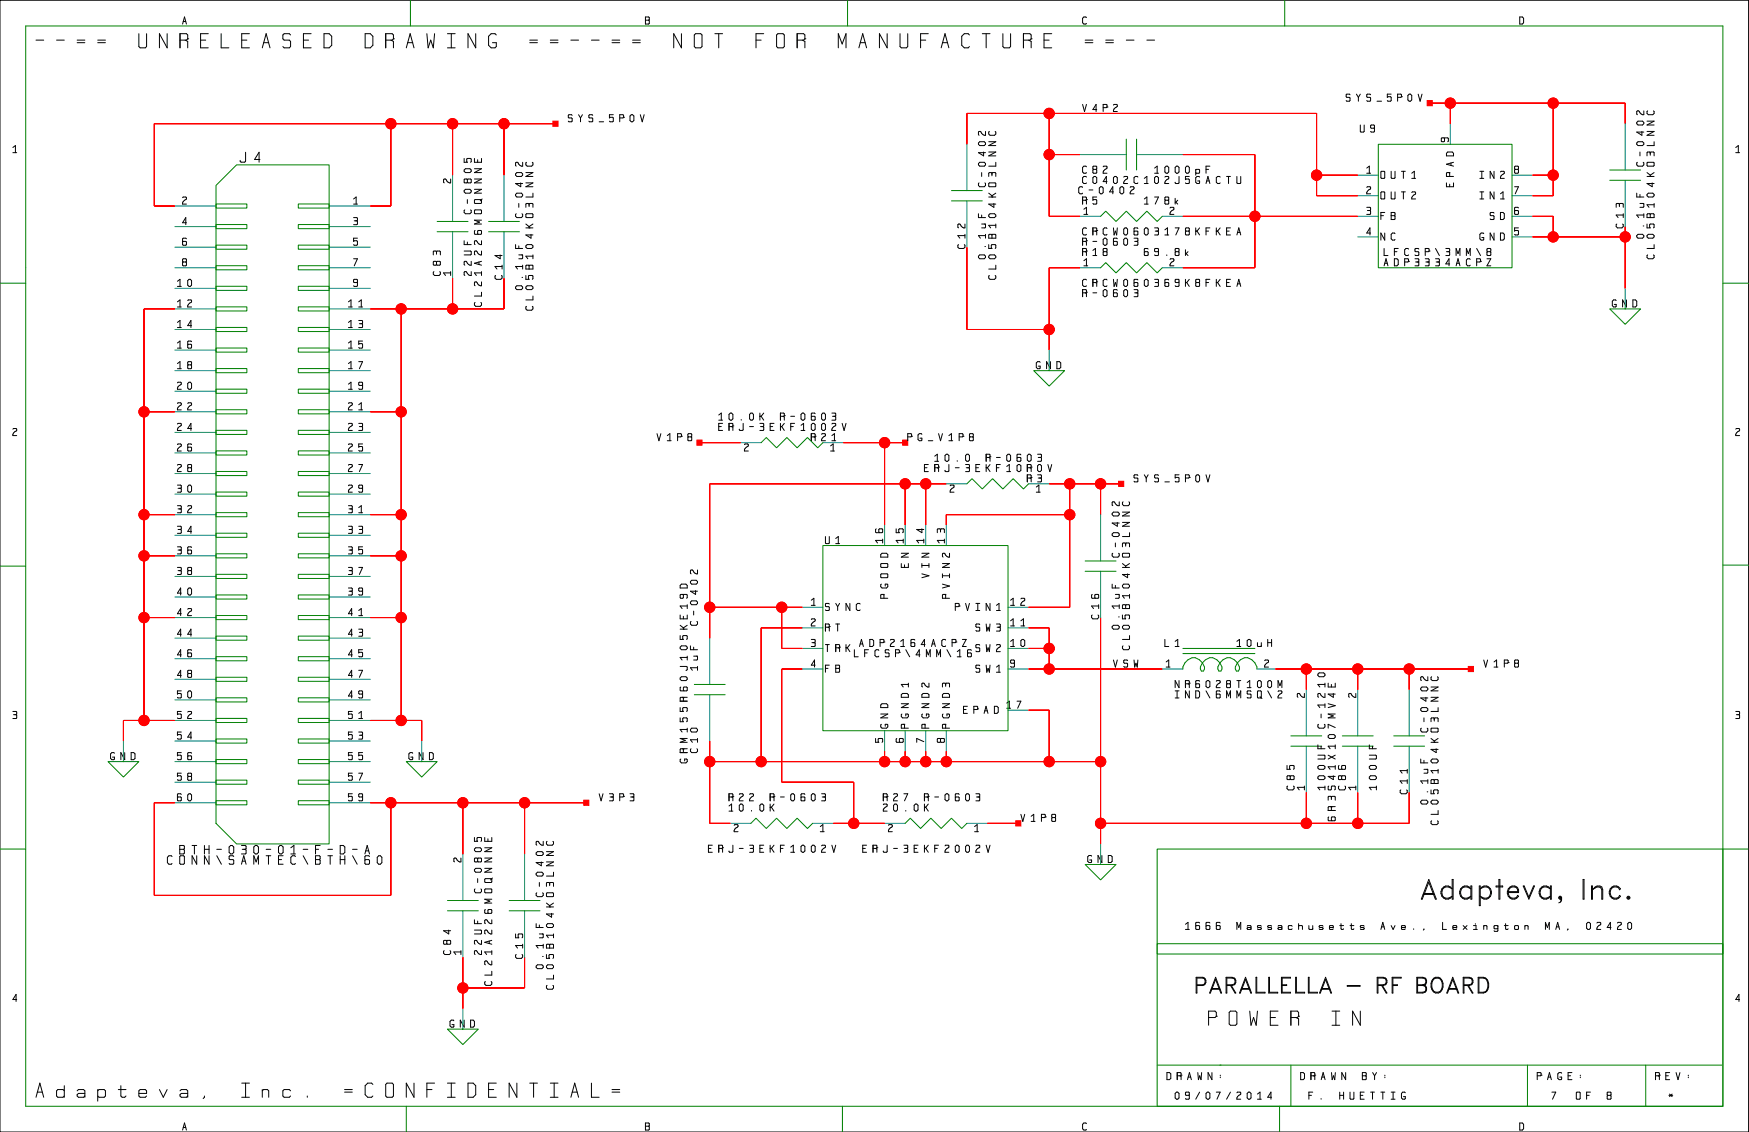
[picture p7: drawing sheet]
<svg xmlns="http://www.w3.org/2000/svg" width="432mm" height="279mm" viewBox="0 0 432 279" stroke-linecap="round" stroke-linejoin="round" font-family="sans-serif">
<path d="M0 .1h431.7v279.3h-431.7zM283.1 9.9h2M412 270.4h1M412.2 270l.6 .7M412.8 270l-.6 .7" fill="none" stroke="#000" stroke-width=".25"/>
<g fill="none" stroke="#008000" stroke-width=".25">
<path d="M6.3 6.4h419.1v266.7h-419.1zM101.3 .1v6.3M209.2 .1v6.3M317.2 .1v6.3M278.1 34.3v7.7M280.6 34.3v7.7M340.3 35.6h33v30.5h-33zM53.3 50.3h7.6v1.1h-7.6zM53.3 55.4h7.6v1h-7.6zM58.4 40.7h22.9v167.6h-22.9l-5.1-5.1v-157.4zM73.6 50.3h7.7v1.1h-7.7zM73.6 55.4h7.7v1h-7.7z"/>
<path d="M107.9 54.7h7.6M107.9 57.2h7.6M120.6 54.7h7.6M120.6 57.2h7.6M234.9 47h7.6M234.9 49.6h7.6M271.7 53.4l1.3-1.3 2.5 2.6 2.6-2.6 2.5 2.6 2.5-2.6 2.6 2.6 1.3-1.3M397.4 42h7.6M397.4 44.5h7.6M0 69.9h6.3M53.3 60.5h7.6v1h-7.6zM53.3 65.6h7.6v1h-7.6z"/>
<path d="M53.3 70.7h7.6v1h-7.6zM53.3 75.7h7.6v1.1h-7.6zM73.6 60.5h7.7v1h-7.7zM73.6 65.6h7.7v1h-7.7zM73.6 70.7h7.7v1h-7.7zM73.6 75.7h7.7v1.1h-7.7zM271.7 66.1l1.3-1.3 2.5 2.6 2.6-2.6 2.5 2.6 2.5-2.6 2.6 2.6 1.3-1.3M397.4 76.2h7.6l-3.8 3.9zM425.4 69.9h6.3M53.3 80.8h7.6v1h-7.6zM53.3 85.9h7.6v1h-7.6zM53.3 91h7.6v1h-7.6z"/>
<path d="M53.3 96.1h7.6v1h-7.6zM73.6 80.8h7.7v1h-7.7zM73.6 85.9h7.7v1h-7.7zM73.6 91h7.7v1h-7.7zM73.6 96.1h7.7v1h-7.7zM255.2 91.5h7.6l-3.8 3.8zM53.3 101.1h7.6v1h-7.6zM53.3 106.2h7.6v1h-7.6zM53.3 111.3h7.6v1h-7.6zM53.3 116.4h7.6v1h-7.6zM73.6 101.1h7.7v1h-7.7zM73.6 106.2h7.7v1h-7.7z"/>
<path d="M73.6 111.3h7.7v1h-7.7zM73.6 116.4h7.7v1h-7.7zM187.9 109.3l1.3-1.3 2.5 2.5 2.6-2.5 2.5 2.5 2.5-2.5 2.6 2.5 1.3-1.2M238.7 119.4l1.3-1.3 2.5 2.6 2.6-2.6 2.5 2.6 2.5-2.6 2.6 2.6 1.2-1.3M0 139.7h6.3M53.3 121.4h7.6v1.1h-7.6zM53.3 126.5h7.6v1h-7.6zM53.3 131.6h7.6v1h-7.6zM53.3 136.7h7.6v1h-7.6zM73.6 121.4h7.7v1.1h-7.7zM73.6 126.5h7.7v1h-7.7zM73.6 131.6h7.7v1h-7.7z"/>
<path d="M73.6 136.7h7.7v1h-7.7zM203.2 134.7h45.7v45.7h-45.7zM267.9 138.5h7.6M425.4 139.5h6.3M53.3 141.8h7.6v1h-7.6zM53.3 146.8h7.6v1.1h-7.6zM53.3 151.9h7.6v1h-7.6zM53.3 157h7.6v1h-7.6zM73.6 141.8h7.7v1h-7.7zM73.6 146.8h7.7v1.1h-7.7zM73.6 151.9h7.7v1h-7.7zM73.6 157h7.7v1h-7.7z"/>
<path d="M267.9 141h7.6M53.3 162.1h7.6v1h-7.6zM53.3 167.2h7.6v1h-7.6zM53.3 172.2h7.6v1.1h-7.6zM53.3 177.3h7.6v1h-7.6zM73.6 162.1h7.7v1h-7.7zM73.6 167.2h7.7v1h-7.7zM73.6 172.2h7.7v1.1h-7.7zM73.6 177.3h7.7v1h-7.7zM171.4 168.9h7.6M171.4 171.5h7.6M292 160h17.8"/>
<path d="M292 161.3h17.8M296.9 163.6l.5 1-.3 1h-.5l-.2-.5v-.5zM296.9 163.6a2.44 2.44 0 0 0-4.4 0l-.5 1v.5M296.9 163.6a2.44 2.44 0 0 1 4.3 0M301.2 163.6l.5 1v.5l-.3 .5h-.5l-.2-1zM301.2 163.6a2.44 2.44 0 0 1 4.3 0M305.5 163.6l.5 1v.5l-.3 .5h-.5l-.2-1zM305.5 163.6a2.44 2.44 0 0 1 4.3 0l.5 1v.5M26.7 188h7.6l-3.8 3.8zM53.3 182.4h7.6v1h-7.6zM53.3 187.5h7.6v1h-7.6zM53.3 192.6h7.6v1h-7.6z"/>
<path d="M53.3 197.6h7.6v1h-7.6zM73.6 182.4h7.7v1h-7.7zM73.6 187.5h7.7v1h-7.7zM73.6 192.6h7.7v1h-7.7zM73.6 197.6h7.7v1h-7.7zM100.3 188h7.6l-3.8 3.8zM318.7 181.6h7.6M318.7 184.2h7.6M331.4 181.6h7.6M331.4 184.2h7.6M344.1 181.6h7.6M344.1 184.2h7.6"/>
<path d="M0 209.6h6.3M185.4 203.2l1.2-1.3 2.6 2.6 2.5-2.6 2.6 2.6 2.5-2.6 2.5 2.6 1.3-1.3M223.5 203.2l1.2-1.3 2.6 2.6 2.5-2.6 2.6 2.6 2.5-2.6 2.5 2.6 1.3-1.3M267.9 213.4h7.6l-3.8 3.8zM285.7 209.6h139.7v63.5h-139.7zM425.4 209.6h6.3M110.5 222.3h7.6M110.5 224.8h7.6M125.7 222.3h7.6M125.7 224.8h7.6M285.7 232.9h139.7v2.6h-139.7zM110.5 254h7.6l-3.8 3.8z"/>
<path d="M100.3 273.1v6.3M208 273.1v6.3M285.7 262.9h139.4M315.9 273.1v6.3M318.7 262.9v10.2M377.1 262.9v10.2M406.3 262.9v10.2"/>
</g>
<g fill="none" stroke="#008080" stroke-width=".25">
<path d="M238.7 35.6v11.4M266.6 38.2h11.5M280.6 38.2h11.4M358.1 30.5v5.1M401.2 30.5v11.5M43.2 50.9h10.1M43.2 55.9h10.1M81.3 50.9h10.1M81.3 55.9h10.1M111.7 43.2v11.5M111.7 57.2v11.4M124.4 43.2v11.5"/>
<path d="M124.4 57.2v11.4M238.7 49.6v11.4M266.6 53.4h5.1M287 53.4h5M335.2 43.2h5.1M335.2 48.3h5.1M335.2 53.4h5.1M335.2 58.5h5.1M373.3 43.2h5.1M373.3 48.3h5.1M373.3 53.4h5.1M373.3 58.5h5.1"/>
<path d="M401.2 44.5v11.4M43.2 66.1h10.1M43.2 61h10.1M43.2 71.2h10.1M43.2 76.2h10.1M81.3 66.1h10.1M81.3 61h10.1M81.3 71.2h10.1M81.3 76.2h10.1M266.6 66.1h5.1M287 66.1h5M401.2 71.2v5"/>
<path d="M43.2 81.3h10.1M43.2 86.4h10.1M43.2 91.5h10.1M43.2 96.6h10.1M81.3 81.3h10.1M81.3 86.4h10.1M81.3 91.5h10.1M81.3 96.6h10.1M259 86.4v5.1M43.2 101.6h10.1M43.2 106.7h10.1M43.2 111.8h10.1"/>
<path d="M43.2 116.9h10.1M81.3 101.6h10.1M81.3 106.7h10.1M81.3 111.8h10.1M81.3 116.9h10.1M182.8 109.3h5.1M203.2 109.3h5M233.6 119.4h5.1M253.9 119.4h5.1M43.2 122h10.1M43.2 127h10.1M43.2 132.1h10.1"/>
<path d="M43.2 137.2h10.1M81.3 122h10.1M81.3 127h10.1M81.3 132.1h10.1M81.3 137.2h10.1M218.4 129.6v5.1M223.5 129.6v5.1M228.5 129.6v5.1M233.6 129.6v5.1M271.7 127v11.5M43.2 142.3h10.1M43.2 147.3h10.1"/>
<path d="M43.2 157.5h10.1M43.2 152.4h10.1M81.3 142.3h10.1M81.3 147.3h10.1M81.3 157.5h10.1M81.3 152.4h10.1M175.2 157.5v11.4M198.1 149.9h5.1M198.1 155h5.1M248.9 149.9h5M248.9 155h5M271.7 141v11.4"/>
<path d="M43.2 167.7h10.1M43.2 162.6h10.1M43.2 172.7h10.1M43.2 177.8h10.1M81.3 167.7h10.1M81.3 162.6h10.1M81.3 172.7h10.1M81.3 177.8h10.1M175.2 171.5v11.4M198.1 160h5.1M198.1 165.1h5.1M248.9 160h5"/>
<path d="M248.9 165.1h5M248.9 175.3h5M287 165.1h5M310.3 165.1h4.6M322.5 170.2v11.4M335.2 170.2v11.4M347.9 170.2v11.4M30.5 182.9v5.1M43.2 193.1h10.1M43.2 188h10.1M43.2 182.9h10.1M43.2 198.1h10.1"/>
<path d="M81.3 193.1h10.1M81.3 188h10.1M81.3 182.9h10.1M81.3 198.1h10.1M104.1 182.9v5.1M218.4 180.4v5M223.5 180.4v5M228.5 180.4v5M233.6 180.4v5M322.5 184.2v11.4M335.2 184.2v11.4M347.9 184.2v11.4"/>
<path d="M114.3 210.8v11.5M129.5 210.8v11.5M180.3 203.2h5.1M200.6 203.2h5.1M218.4 203.2h5.1M238.7 203.2h5.1M271.7 208.3v5.1M114.3 224.8v11.4M129.5 224.8v11.4M114.3 248.9v5.1"/>
</g>
<g fill="#f00" stroke="#f00" stroke-width=".25">
<path d="M30.5 177.8v5.1z" fill-rule="evenodd"/>
<path d="M30.5 177.8h5.1z" fill-rule="evenodd"/>
<path d="M35.6 177.8h7.6z" fill-rule="evenodd"/>
<path d="M35.6 152.4h7.6z" fill-rule="evenodd"/>
<path d="M35.6 152.4v25.4z" fill-rule="evenodd"/>
<path d="M35.6 137.2h7.6z" fill-rule="evenodd"/>
<path d="M35.6 137.2v15.2z" fill-rule="evenodd"/>
<path d="M35.6 127h7.6z" fill-rule="evenodd"/>
<path d="M35.6 127v10.2z" fill-rule="evenodd"/>
<path d="M35.6 101.6h7.6z" fill-rule="evenodd"/>
<path d="M35.6 101.6v25.4z" fill-rule="evenodd"/>
<path d="M35.6 76.2h7.6z" fill-rule="evenodd"/>
<path d="M35.6 76.2v25.4z" fill-rule="evenodd"/>
<path d="M114.3 198.1v12.7z" fill-rule="evenodd"/>
<path d="M96.5 198.1h17.8z" fill-rule="evenodd"/>
<path d="M129.5 198.1v12.7z" fill-rule="evenodd"/>
<path d="M114.3 198.1h15.2z" fill-rule="evenodd"/>
<path d="M38.1 198.1h5.1z" fill-rule="evenodd"/>
<path d="M38.1 198.1v22.9z" fill-rule="evenodd"/>
<path d="M96.5 198.1v22.9z" fill-rule="evenodd"/>
<path d="M91.4 198.1h5.1z" fill-rule="evenodd"/>
<path d="M38.1 221h58.4z" fill-rule="evenodd"/>
<path d="M129.5 198.1h15.2z" fill-rule="evenodd"/>
<path d="M144.1 197.5h1.3v1.3h-1.3z" fill-rule="evenodd"/>
<path d="M129.5 236.2v7.6z" fill-rule="evenodd"/>
<path d="M114.3 243.8h15.2z" fill-rule="evenodd"/>
<path d="M114.3 243.8v5.1z" fill-rule="evenodd"/>
<path d="M114.3 236.2v7.6z" fill-rule="evenodd"/>
<path d="M111.7 30.5v12.7z" fill-rule="evenodd"/>
<path d="M96.5 30.5h15.2z" fill-rule="evenodd"/>
<path d="M124.4 30.5v12.7z" fill-rule="evenodd"/>
<path d="M111.7 30.5h12.7z" fill-rule="evenodd"/>
<path d="M38.1 50.9h5.1z" fill-rule="evenodd"/>
<path d="M38.1 30.5v20.4z" fill-rule="evenodd"/>
<path d="M96.5 30.5v20.4z" fill-rule="evenodd"/>
<path d="M91.4 50.9h5.1z" fill-rule="evenodd"/>
<path d="M38.1 30.5h58.4z" fill-rule="evenodd"/>
<path d="M124.4 30.5h12.7z" fill-rule="evenodd"/>
<path d="M136.5 29.9h1.3v1.3h-1.3z" fill-rule="evenodd"/>
<path d="M111.7 68.6v7.6z" fill-rule="evenodd"/>
<path d="M99 76.2h12.7z" fill-rule="evenodd"/>
<path d="M124.4 68.6v7.6z" fill-rule="evenodd"/>
<path d="M111.7 76.2h12.7z" fill-rule="evenodd"/>
<path d="M104.1 177.8v5.1z" fill-rule="evenodd"/>
<path d="M99 177.8h5.1z" fill-rule="evenodd"/>
<path d="M91.4 177.8h7.6z" fill-rule="evenodd"/>
<path d="M91.4 152.4h7.6z" fill-rule="evenodd"/>
<path d="M99 152.4v25.4z" fill-rule="evenodd"/>
<path d="M91.4 137.2h7.6z" fill-rule="evenodd"/>
<path d="M99 137.2v15.2z" fill-rule="evenodd"/>
<path d="M91.4 127h7.6z" fill-rule="evenodd"/>
<path d="M99 127v10.2z" fill-rule="evenodd"/>
<path d="M91.4 101.6h7.6z" fill-rule="evenodd"/>
<path d="M99 101.6v25.4z" fill-rule="evenodd"/>
<path d="M91.4 76.2h7.6z" fill-rule="evenodd"/>
<path d="M99 76.2v25.4z" fill-rule="evenodd"/>
<path d="M383.5 58.5h17.7z" fill-rule="evenodd"/>
<path d="M401.2 58.5v12.7z" fill-rule="evenodd"/>
<path d="M401.2 55.9v2.6z" fill-rule="evenodd"/>
<path d="M378.4 58.5h5.1z" fill-rule="evenodd"/>
<path d="M378.4 53.4h5.1z" fill-rule="evenodd"/>
<path d="M383.5 53.4v5.1z" fill-rule="evenodd"/>
<path d="M401.2 25.5v5z" fill-rule="evenodd"/>
<path d="M378.4 43.2h5.1z" fill-rule="evenodd"/>
<path d="M383.5 43.2v5.1z" fill-rule="evenodd"/>
<path d="M358.1 25.5h25.4z" fill-rule="evenodd"/>
<path d="M383.5 25.5v17.7z" fill-rule="evenodd"/>
<path d="M378.4 48.3h5.1z" fill-rule="evenodd"/>
<path d="M358.1 25.5v5z" fill-rule="evenodd"/>
<path d="M353 25.5h5.1z" fill-rule="evenodd"/>
<path d="M383.5 25.5h17.7z" fill-rule="evenodd"/>
<path d="M352.3 24.8h1.3v1.3h-1.3z" fill-rule="evenodd"/>
<path d="M309.8 53.4h25.4z" fill-rule="evenodd"/>
<path d="M309.8 53.4v12.7z" fill-rule="evenodd"/>
<path d="M292 66.1h17.8z" fill-rule="evenodd"/>
<path d="M309.8 38.2v15.2z" fill-rule="evenodd"/>
<path d="M292 53.4h17.8z" fill-rule="evenodd"/>
<path d="M292 38.2h17.8z" fill-rule="evenodd"/>
<path d="M238.7 28v7.6z" fill-rule="evenodd"/>
<path d="M238.7 28h20.3z" fill-rule="evenodd"/>
<path d="M259 38.2v15.2z" fill-rule="evenodd"/>
<path d="M259 53.4h7.6z" fill-rule="evenodd"/>
<path d="M325 43.2h10.2z" fill-rule="evenodd"/>
<path d="M325 43.2v5.1z" fill-rule="evenodd"/>
<path d="M325 28v15.2z" fill-rule="evenodd"/>
<path d="M325 48.3h10.2z" fill-rule="evenodd"/>
<path d="M259 38.2h7.6z" fill-rule="evenodd"/>
<path d="M259 28v10.2z" fill-rule="evenodd"/>
<path d="M259 28h66z" fill-rule="evenodd"/>
<path d="M259 81.3v5.1z" fill-rule="evenodd"/>
<path d="M259 66.1h7.6z" fill-rule="evenodd"/>
<path d="M238.7 61v20.3z" fill-rule="evenodd"/>
<path d="M238.7 81.3h20.3z" fill-rule="evenodd"/>
<path d="M259 66.1v15.2z" fill-rule="evenodd"/>
<path d="M210.8 193.1v10.1z" fill-rule="evenodd"/>
<path d="M193 165.1v28z" fill-rule="evenodd"/>
<path d="M193 165.1h5.1z" fill-rule="evenodd"/>
<path d="M205.7 203.2h5.1z" fill-rule="evenodd"/>
<path d="M210.8 203.2h7.6z" fill-rule="evenodd"/>
<path d="M193 193.1h17.8z" fill-rule="evenodd"/>
<path d="M175.2 119.4v30.5z" fill-rule="evenodd"/>
<path d="M175.2 119.4h48.3z" fill-rule="evenodd"/>
<path d="M223.5 119.4h5z" fill-rule="evenodd"/>
<path d="M223.5 119.4v10.2z" fill-rule="evenodd"/>
<path d="M228.5 119.4h5.1z" fill-rule="evenodd"/>
<path d="M228.5 119.4v10.2z" fill-rule="evenodd"/>
<path d="M175.2 149.9h17.8z" fill-rule="evenodd"/>
<path d="M175.2 149.9v7.6z" fill-rule="evenodd"/>
<path d="M193 149.9v10.1z" fill-rule="evenodd"/>
<path d="M193 149.9h5.1z" fill-rule="evenodd"/>
<path d="M193 160h5.1z" fill-rule="evenodd"/>
<path d="M218.4 109.3v20.3z" fill-rule="evenodd"/>
<path d="M218.4 109.3h5.1z" fill-rule="evenodd"/>
<path d="M208.2 109.3h10.2z" fill-rule="evenodd"/>
<path d="M222.8 108.6h1.3v1.3h-1.3z" fill-rule="evenodd"/>
<path d="M271.7 119.4v7.6z" fill-rule="evenodd"/>
<path d="M264.1 119.4h7.6z" fill-rule="evenodd"/>
<path d="M271.7 119.4h5.1z" fill-rule="evenodd"/>
<path d="M264.1 127v22.9z" fill-rule="evenodd"/>
<path d="M253.9 149.9h10.2z" fill-rule="evenodd"/>
<path d="M233.6 127v2.6z" fill-rule="evenodd"/>
<path d="M264.1 119.4v7.6z" fill-rule="evenodd"/>
<path d="M259 119.4h5.1z" fill-rule="evenodd"/>
<path d="M233.6 127h30.5z" fill-rule="evenodd"/>
<path d="M276.2 118.8h1.2v1.3h-1.2z" fill-rule="evenodd"/>
<path d="M253.9 160h5.1z" fill-rule="evenodd"/>
<path d="M259 160v5.1z" fill-rule="evenodd"/>
<path d="M253.9 155h5.1z" fill-rule="evenodd"/>
<path d="M259 155v5z" fill-rule="evenodd"/>
<path d="M253.9 165.1h5.1z" fill-rule="evenodd"/>
<path d="M259 165.1h28z" fill-rule="evenodd"/>
<path d="M271.7 152.4v35.6z" fill-rule="evenodd"/>
<path d="M271.7 203.2v5.1z" fill-rule="evenodd"/>
<path d="M347.9 195.6v7.6z" fill-rule="evenodd"/>
<path d="M335.2 195.6v7.6z" fill-rule="evenodd"/>
<path d="M322.5 195.6v7.6z" fill-rule="evenodd"/>
<path d="M175.2 182.9v5.1z" fill-rule="evenodd"/>
<path d="M175.2 203.2h5.1z" fill-rule="evenodd"/>
<path d="M175.2 188v15.2z" fill-rule="evenodd"/>
<path d="M175.2 188h12.7z" fill-rule="evenodd"/>
<path d="M187.9 155h10.2z" fill-rule="evenodd"/>
<path d="M187.9 155v33z" fill-rule="evenodd"/>
<path d="M187.9 188h30.5z" fill-rule="evenodd"/>
<path d="M218.4 185.4v2.6z" fill-rule="evenodd"/>
<path d="M218.4 188h5.1z" fill-rule="evenodd"/>
<path d="M223.5 185.4v2.6z" fill-rule="evenodd"/>
<path d="M223.5 188h5z" fill-rule="evenodd"/>
<path d="M228.5 185.4v2.6z" fill-rule="evenodd"/>
<path d="M228.5 188h5.1z" fill-rule="evenodd"/>
<path d="M233.6 185.4v2.6z" fill-rule="evenodd"/>
<path d="M233.6 188h25.4z" fill-rule="evenodd"/>
<path d="M253.9 175.3h5.1z" fill-rule="evenodd"/>
<path d="M259 175.3v12.7z" fill-rule="evenodd"/>
<path d="M259 188h12.7z" fill-rule="evenodd"/>
<path d="M271.7 188v15.2z" fill-rule="evenodd"/>
<path d="M322.5 203.2h12.7z" fill-rule="evenodd"/>
<path d="M271.7 203.2h50.8z" fill-rule="evenodd"/>
<path d="M335.2 203.2h12.7z" fill-rule="evenodd"/>
<path d="M335.2 165.1v5.1z" fill-rule="evenodd"/>
<path d="M322.5 165.1v5.1z" fill-rule="evenodd"/>
<path d="M314.9 165.1h7.6z" fill-rule="evenodd"/>
<path d="M322.5 165.1h12.7z" fill-rule="evenodd"/>
<path d="M335.2 165.1h12.7z" fill-rule="evenodd"/>
<path d="M347.9 165.1v5.1z" fill-rule="evenodd"/>
<path d="M347.9 165.1h15.2z" fill-rule="evenodd"/>
<path d="M362.5 164.5h1.3v1.3h-1.3z" fill-rule="evenodd"/>
<path d="M243.8 203.2h7.6z" fill-rule="evenodd"/>
<path d="M250.8 202.6h1.2v1.3h-1.2z" fill-rule="evenodd"/>
<path d="M172.7 109.3h10.1z" fill-rule="evenodd"/>
<path d="M172 108.6h1.3v1.3h-1.3z" fill-rule="evenodd"/>
<circle cx="35.6" cy="177.8" r="1.27"/>
<circle cx="35.6" cy="152.4" r="1.27"/>
<circle cx="35.6" cy="137.2" r="1.27"/>
<circle cx="35.6" cy="127" r="1.27"/>
<circle cx="35.6" cy="101.6" r="1.27"/>
<circle cx="114.3" cy="198.1" r="1.27"/>
<circle cx="96.5" cy="198.1" r="1.27"/>
<circle cx="129.5" cy="198.1" r="1.27"/>
<circle cx="114.3" cy="243.8" r="1.27"/>
<circle cx="111.7" cy="30.5" r="1.27"/>
<circle cx="96.5" cy="30.5" r="1.27"/>
<circle cx="124.4" cy="30.5" r="1.27"/>
<circle cx="111.7" cy="76.2" r="1.27"/>
<circle cx="99" cy="177.8" r="1.27"/>
<circle cx="99" cy="152.4" r="1.27"/>
<circle cx="99" cy="137.2" r="1.27"/>
<circle cx="99" cy="127" r="1.27"/>
<circle cx="99" cy="101.6" r="1.27"/>
<circle cx="99" cy="76.2" r="1.27"/>
<circle cx="401.2" cy="58.5" r="1.27"/>
<circle cx="383.5" cy="58.5" r="1.27"/>
<circle cx="383.5" cy="43.2" r="1.27"/>
<circle cx="358.1" cy="25.5" r="1.27"/>
<circle cx="383.5" cy="25.5" r="1.27"/>
<circle cx="309.8" cy="53.4" r="1.27"/>
<circle cx="325" cy="43.2" r="1.27"/>
<circle cx="259" cy="38.2" r="1.27"/>
<circle cx="259" cy="28" r="1.27"/>
<circle cx="259" cy="81.3" r="1.27"/>
<circle cx="210.8" cy="203.2" r="1.27"/>
<circle cx="223.5" cy="119.4" r="1.27"/>
<circle cx="228.5" cy="119.4" r="1.27"/>
<circle cx="175.2" cy="149.9" r="1.27"/>
<circle cx="193" cy="149.9" r="1.27"/>
<circle cx="218.4" cy="109.3" r="1.27"/>
<circle cx="271.7" cy="119.4" r="1.27"/>
<circle cx="264.1" cy="119.4" r="1.27"/>
<circle cx="264.1" cy="127" r="1.27"/>
<circle cx="259" cy="160" r="1.27"/>
<circle cx="259" cy="165.1" r="1.27"/>
<circle cx="175.2" cy="188" r="1.27"/>
<circle cx="187.9" cy="188" r="1.27"/>
<circle cx="218.4" cy="188" r="1.27"/>
<circle cx="223.5" cy="188" r="1.27"/>
<circle cx="228.5" cy="188" r="1.27"/>
<circle cx="233.6" cy="188" r="1.27"/>
<circle cx="259" cy="188" r="1.27"/>
<circle cx="271.7" cy="188" r="1.27"/>
<circle cx="271.7" cy="203.2" r="1.27"/>
<circle cx="322.5" cy="203.2" r="1.27"/>
<circle cx="335.2" cy="203.2" r="1.27"/>
<circle cx="322.5" cy="165.1" r="1.27"/>
<circle cx="335.2" cy="165.1" r="1.27"/>
<circle cx="347.9" cy="165.1" r="1.27"/>
</g>
<g fill="none" stroke="#f00" stroke-width=".25">
<path d="M96.5 30.5v20.4h-5.1M111.7 30.5v12.7M124.4 30.5v12.7M137.1 30.5h-99v20.4h5.1M238.7 35.6v-7.6h86.3v20.3h10.2M259 28v25.4h7.6M259 38.2h7.6M292 38.2h17.8v27.9h-17.8M353 25.5h48.2v5M358.1 25.5v5M383.5 25.5v22.8h-5.1M292 53.4h43.2"/>
<path d="M325 43.2h10.2M378.4 58.5h22.8M378.4 53.4h5.1v5.1M378.4 43.2h5.1M401.2 55.9v15.3M43.2 76.2h-7.6v101.6M99 76.2v101.6M111.7 68.6v7.6M124.4 68.6v7.6h-33M238.7 61v20.3h20.3M266.6 66.1h-7.6v20.3M35.6 101.6h7.6"/>
<path d="M91.4 101.6h7.6M172.7 109.3h10.1M208.2 109.3h15.3M218.4 109.3v20.3M223.5 119.4v10.2M228.5 119.4v10.2M233.6 119.4h-58.4v38.1M259 119.4h17.8M264.1 119.4v30.5h-10.2M271.7 119.4v7.6M35.6 137.2h7.6M35.6 127h7.6"/>
<path d="M91.4 137.2h7.6M91.4 127h7.6M264.1 127h-30.5v2.6M35.6 152.4h7.6M91.4 152.4h7.6M175.2 149.9h22.9M193 149.9v10.1h5.1M198.1 155h-10.2v33M253.9 155h5.1v10.1M271.7 152.4v55.9M43.2 177.8h-12.7v5.1M91.4 177.8h12.7v5.1"/>
<path d="M198.1 165.1h-5.1v28h17.8v10.1M253.9 175.3h5.1v12.7M253.9 165.1h33.1M253.9 160h5.1M314.9 165.1h48.2M322.5 165.1v5.1M335.2 165.1v5.1M347.9 165.1v5.1M43.2 198.1h-5.1v22.9h58.4v-22.9M91.4 198.1h53.3M114.3 198.1v12.7M129.5 198.1v12.7"/>
<path d="M175.2 182.9v20.3h5.1M175.2 188h96.5M218.4 185.4v2.6M223.5 185.4v2.6M228.5 185.4v2.6M233.6 185.4v2.6M322.5 195.6v7.6M335.2 195.6v7.6M347.9 195.6v7.6h-76.2M205.7 203.2h12.7M243.8 203.2h7.6M114.3 236.2v12.7"/>
<path d="M129.5 236.2v7.6h-15.2"/>
<circle cx="96.5" cy="30.5" r="1.27"/>
<circle cx="111.7" cy="30.5" r="1.27"/>
<circle cx="124.4" cy="30.5" r="1.27"/>
<circle cx="259" cy="28" r="1.27"/>
<circle cx="259" cy="38.2" r="1.27"/>
<circle cx="358.1" cy="25.5" r="1.27"/>
<circle cx="383.5" cy="25.5" r="1.27"/>
<circle cx="309.8" cy="53.4" r="1.27"/>
<circle cx="325" cy="43.2" r="1.27"/>
<circle cx="383.5" cy="43.2" r="1.27"/>
<circle cx="383.5" cy="58.5" r="1.27"/>
<circle cx="401.2" cy="58.5" r="1.27"/>
<circle cx="99" cy="76.2" r="1.27"/>
<circle cx="111.7" cy="76.2" r="1.27"/>
<circle cx="259" cy="81.3" r="1.27"/>
<circle cx="35.6" cy="101.6" r="1.27"/>
<circle cx="99" cy="101.6" r="1.27"/>
<circle cx="218.4" cy="109.3" r="1.27"/>
<circle cx="223.5" cy="119.4" r="1.27"/>
<circle cx="228.5" cy="119.4" r="1.27"/>
<circle cx="264.1" cy="119.4" r="1.27"/>
<circle cx="271.7" cy="119.4" r="1.27"/>
<circle cx="35.6" cy="127" r="1.27"/>
<circle cx="35.6" cy="137.2" r="1.27"/>
<circle cx="99" cy="127" r="1.27"/>
<circle cx="99" cy="137.2" r="1.27"/>
<circle cx="264.1" cy="127" r="1.27"/>
<circle cx="35.6" cy="152.4" r="1.27"/>
<circle cx="99" cy="152.4" r="1.27"/>
<circle cx="175.2" cy="149.9" r="1.27"/>
<circle cx="193" cy="149.9" r="1.27"/>
<circle cx="35.6" cy="177.8" r="1.27"/>
<circle cx="99" cy="177.8" r="1.27"/>
<circle cx="259" cy="160" r="1.27"/>
<circle cx="259" cy="165.1" r="1.27"/>
<circle cx="322.5" cy="165.1" r="1.27"/>
<circle cx="335.2" cy="165.1" r="1.27"/>
<circle cx="347.9" cy="165.1" r="1.27"/>
<circle cx="96.5" cy="198.1" r="1.27"/>
<circle cx="114.3" cy="198.1" r="1.27"/>
<circle cx="129.5" cy="198.1" r="1.27"/>
<circle cx="175.2" cy="188" r="1.27"/>
<circle cx="187.9" cy="188" r="1.27"/>
<circle cx="218.4" cy="188" r="1.27"/>
<circle cx="223.5" cy="188" r="1.27"/>
<circle cx="228.5" cy="188" r="1.27"/>
<circle cx="233.6" cy="188" r="1.27"/>
<circle cx="259" cy="188" r="1.27"/>
<circle cx="271.7" cy="188" r="1.27"/>
<circle cx="210.8" cy="203.2" r="1.27"/>
<circle cx="271.7" cy="203.2" r="1.27"/>
<circle cx="322.5" cy="203.2" r="1.27"/>
<circle cx="335.2" cy="203.2" r="1.27"/>
<circle cx="114.3" cy="243.8" r="1.27"/>
</g>
<g font-size="7.4">
<text x="350.4" y="220.7">Ad</text>
<text x="359.7" y="220.7">a</text>
<text x="364.3" y="220.7">pt</text>
<text x="371.4" y="220.7">eva</text>
<text x="383.9" y="220.7">, I</text>
<text x="392" y="220.7">n</text>
<text x="396.6" y="220.7">c.</text>
</g>
<text font-size="6" x="294.6" y="244">PARALLELLA - RF BOARD</text>
<g font-size="4.9">
<text x="7.6" y="10.8">--==</text>
<text x="33" y="10.8">UNRELEASED</text>
<text x="88.9" y="10.8">DRAWING</text>
<text x="129.5" y="10.8">==--==</text>
<text x="165.1" y="10.8">NOT</text>
<text x="185.4" y="10.8">FOR</text>
<text x="205.7" y="10.8">MANUFACTURE</text>
<text x="266.6" y="10.8">==--</text>
<text x="297.1" y="252">POWER</text>
<text x="327.6" y="252">IN</text>
<text x="7.6" y="269.8">Adapteva,</text>
<text x="58.4" y="269.8">Inc.</text>
<text x="83.8" y="269.8">=CONFIDENTIAL=</text>
</g>
<text font-size="3.5" x="58.4" y="39.2">J4</text>
<g font-size="2.8">
<text x="41.1" y="212.7">CONN\SAMTEC\BTH\60</text>
<text x="44.2" y="210.1">BTH-030-01-F-D-A</text>
</g>
<g font-size="2.5">
<text x="44.4" y="5.3">A</text>
<text x="158.7" y="5.3">B</text>
<text x="266.6" y="5.3">C</text>
<text x="374.6" y="5.3">D</text>
<text x="139.7" y="29.5">SYS_5P0V</text>
<text x="266.6" y="26.9">V4P2</text>
<text x="332.7" y="24.4">SYS_5P0V</text>
<text x="335.2" y="32">U9</text>
<text x="357.2" y="35.6" transform="rotate(-90 357.2 35.6)">9</text>
<text x="2.5" y="37.1">1</text>
<text x="405.4" y="40.7" transform="rotate(-90 405.4 40.7)">C-0402</text>
<text x="427.9" y="37.1">1</text>
<text x="110.8" y="45.8" transform="rotate(-90 110.8 45.8)">2</text>
<text x="242.9" y="45.8" transform="rotate(-90 242.9 45.8)">C-0402</text>
<text x="266.6" y="42.2">C82</text>
<text x="266.6" y="47.2">C-0402</text>
<text x="266.6" y="44.7">C0402C102J5GACTU</text>
<text x="284.4" y="42.2">1000pF</text>
<text x="337.7" y="47.2">2</text>
<text x="337.7" y="42.2">1</text>
<text x="340.3" y="43.4">OUT1</text>
<text x="358.4" y="45.8" transform="rotate(-90 358.4 45.8)">EPAD</text>
<text x="365.7" y="43.4">IN2</text>
<text x="373.3" y="47.2">7</text>
<text x="373.3" y="42.2">8</text>
<text x="44.4" y="49.8">2</text>
<text x="87.6" y="49.8">1</text>
<text x="115.9" y="53.4" transform="rotate(-90 115.9 53.4)">C-0805</text>
<text x="128.6" y="53.4" transform="rotate(-90 128.6 53.4)">C-0402</text>
<text x="266.6" y="49.8">R5</text>
<text x="267.9" y="52.3">1</text>
<text x="281.9" y="49.8">178k</text>
<text x="288.2" y="52.3">2</text>
<text x="337.7" y="52.3">3</text>
<text x="340.3" y="48.5">OUT2</text>
<text x="340.3" y="53.6">FB</text>
<text x="365.7" y="48.5">IN1</text>
<text x="368.2" y="53.6">SD</text>
<text x="373.3" y="52.3">6</text>
<text x="44.4" y="59.9">6</text>
<text x="44.4" y="54.9">4</text>
<text x="87.6" y="54.9">3</text>
<text x="87.6" y="59.9">5</text>
<text x="266.6" y="59.9">R-0603</text>
<text x="266.6" y="57.4">CRCW0603178KFKEA</text>
<text x="337.7" y="57.4">4</text>
<text x="340.3" y="58.7">NC</text>
<text x="365.7" y="58.7">GND</text>
<text x="373.3" y="57.4">5</text>
<text x="400.3" y="55.9" transform="rotate(-90 400.3 55.9)">C13</text>
<text x="405.4" y="58.5" transform="rotate(-90 405.4 58.5)">0.1uF</text>
<text x="44.4" y="65">8</text>
<text x="87.6" y="65">7</text>
<text x="237.8" y="61" transform="rotate(-90 237.8 61)">C12</text>
<text x="242.9" y="63.5" transform="rotate(-90 242.9 63.5)">0.1uF</text>
<text x="266.6" y="62.5">R18</text>
<text x="267.9" y="65">1</text>
<text x="281.9" y="62.5">69.8k</text>
<text x="288.2" y="65">2</text>
<text x="341.6" y="65">ADP3334ACPZ</text>
<text x="341.6" y="62.5">LFCSP\3MM\8</text>
<text x="407.9" y="63.5" transform="rotate(-90 407.9 63.5)">CL05B104KO3LNNC</text>
<text x="43.2" y="70.1">10</text>
<text x="87.6" y="70.1">9</text>
<text x="108.3" y="68.6" transform="rotate(-90 108.3 68.6)">C83</text>
<text x="110.8" y="68.6" transform="rotate(-90 110.8 68.6)">1</text>
<text x="115.9" y="68.6" transform="rotate(-90 115.9 68.6)">22UF</text>
<text x="123.5" y="68.6" transform="rotate(-90 123.5 68.6)">C14</text>
<text x="128.6" y="71.2" transform="rotate(-90 128.6 71.2)">0.1uF</text>
<text x="245.4" y="68.6" transform="rotate(-90 245.4 68.6)">CL05B104KO3LNNC</text>
<text x="266.6" y="70.1">CRCW060369K8FKEA</text>
<text x="43.2" y="75.2">12</text>
<text x="86.3" y="75.2">11</text>
<text x="118.5" y="76.2" transform="rotate(-90 118.5 76.2)">CL21A226MOQNNNE</text>
<text x="131.1" y="76.2" transform="rotate(-90 131.1 76.2)">CL05B104KO3LNNC</text>
<text x="266.6" y="72.6">R-0603</text>
<text x="397.4" y="75.2">GND</text>
<text x="43.2" y="80.2">14</text>
<text x="86.3" y="80.2">13</text>
<text x="43.2" y="85.3">16</text>
<text x="86.3" y="85.3">15</text>
<text x="43.2" y="95.5">20</text>
<text x="43.2" y="90.4">18</text>
<text x="86.3" y="95.5">19</text>
<text x="86.3" y="90.4">17</text>
<text x="255.2" y="90.4">GND</text>
<text x="43.2" y="100.6">22</text>
<text x="86.3" y="100.6">21</text>
<text x="2.5" y="106.9">2</text>
<text x="43.2" y="105.6">24</text>
<text x="86.3" y="105.6">23</text>
<text x="177.8" y="103.1">10.0K</text>
<text x="177.8" y="105.6">ERJ-3EKF1002V</text>
<text x="193" y="103.1">R-0603</text>
<text x="427.9" y="106.9">2</text>
<text x="43.2" y="110.7">26</text>
<text x="86.3" y="110.7">25</text>
<text x="162.5" y="108.2">V1P8</text>
<text x="184.1" y="110.7">2</text>
<text x="200.6" y="108.2">R21</text>
<text x="204.4" y="110.7">1</text>
<text x="223.5" y="108.2">PG_V1P8</text>
<text x="231.1" y="113.3">10.0</text>
<text x="243.8" y="113.3">R-0603</text>
<text x="43.2" y="115.8">28</text>
<text x="86.3" y="115.8">27</text>
<text x="228.5" y="115.8">ERJ-3EKF10R0V</text>
<text x="253.9" y="118.3">R3</text>
<text x="279.3" y="118.3">SYS_5P0V</text>
<text x="43.2" y="126">32</text>
<text x="43.2" y="120.9">30</text>
<text x="86.3" y="126">31</text>
<text x="86.3" y="120.9">29</text>
<text x="234.9" y="120.9">2</text>
<text x="255.2" y="120.9">1</text>
<text x="43.2" y="131">34</text>
<text x="86.3" y="131">33</text>
<text x="43.2" y="136.1">36</text>
<text x="86.3" y="136.1">35</text>
<text x="203.2" y="133.6">U1</text>
<text x="217.5" y="134.7" transform="rotate(-90 217.5 134.7)">16</text>
<text x="222.6" y="134.7" transform="rotate(-90 222.6 134.7)">15</text>
<text x="227.6" y="134.7" transform="rotate(-90 227.6 134.7)">14</text>
<text x="232.7" y="134.7" transform="rotate(-90 232.7 134.7)">13</text>
<text x="275.9" y="137.2" transform="rotate(-90 275.9 137.2)">C-0402</text>
<text x="43.2" y="141.2">38</text>
<text x="86.3" y="141.2">37</text>
<text x="223.8" y="139.7" transform="rotate(-90 223.8 139.7)">EN</text>
<text x="228.9" y="142.3" transform="rotate(-90 228.9 142.3)">VIN</text>
<text x="43.2" y="146.3">40</text>
<text x="86.3" y="146.3">39</text>
<text x="200.6" y="148.8">1</text>
<text x="218.8" y="147.4" transform="rotate(-90 218.8 147.4)">PGOOD</text>
<text x="234" y="147.4" transform="rotate(-90 234 147.4)">PVIN2</text>
<text x="248.9" y="148.8">12</text>
<text x="43.2" y="151.4">42</text>
<text x="86.3" y="151.4">41</text>
<text x="171.8" y="155" transform="rotate(-90 171.8 155)">C-0402</text>
<text x="200.6" y="153.9">2</text>
<text x="203.2" y="150.1">SYNC</text>
<text x="203.2" y="155.2">RT</text>
<text x="236.2" y="150.1">PVIN1</text>
<text x="241.2" y="155.2">SW3</text>
<text x="248.9" y="153.9">11</text>
<text x="270.8" y="152.4" transform="rotate(-90 270.8 152.4)">C16</text>
<text x="275.9" y="155" transform="rotate(-90 275.9 155)">0.1uF</text>
<text x="43.2" y="156.4">44</text>
<text x="43.2" y="161.5">46</text>
<text x="86.3" y="156.4">43</text>
<text x="86.3" y="161.5">45</text>
<text x="200.6" y="159">3</text>
<text x="203.2" y="160.2">TRK</text>
<text x="210.8" y="161.5">LFCSP\4MM\16</text>
<text x="212" y="159">ADP2164ACPZ</text>
<text x="241.2" y="160.2">SW2</text>
<text x="248.9" y="159">10</text>
<text x="278.4" y="160" transform="rotate(-90 278.4 160)">CL05B104KO3LNNC</text>
<text x="287" y="159">L1</text>
<text x="304.7" y="159">10uH</text>
<text x="43.2" y="166.6">48</text>
<text x="86.3" y="166.6">47</text>
<text x="171.8" y="165.1" transform="rotate(-90 171.8 165.1)">1uF</text>
<text x="200.6" y="164">4</text>
<text x="203.2" y="165.3">FB</text>
<text x="241.2" y="165.3">SW1</text>
<text x="248.9" y="164">9</text>
<text x="274.3" y="164">VSW</text>
<text x="288.2" y="164">1</text>
<text x="311.6" y="164">2</text>
<text x="365.7" y="164">V1P8</text>
<text x="43.2" y="171.7">50</text>
<text x="86.3" y="171.7">49</text>
<text x="289.5" y="169.1">NR6028T100M</text>
<text x="289.5" y="171.7">IND\6MMSQ\2</text>
<text x="321.6" y="172.7" transform="rotate(-90 321.6 172.7)">2</text>
<text x="334.3" y="172.7" transform="rotate(-90 334.3 172.7)">2</text>
<text x="2.5" y="176.7">3</text>
<text x="43.2" y="176.7">52</text>
<text x="86.3" y="176.7">51</text>
<text x="238.2" y="175.5">EPAD</text>
<text x="248.9" y="174.2">17</text>
<text x="427.9" y="176.7">3</text>
<text x="43.2" y="181.8">54</text>
<text x="86.3" y="181.8">53</text>
<text x="171.8" y="185.4" transform="rotate(-90 171.8 185.4)">C10</text>
<text x="217.5" y="182.9" transform="rotate(-90 217.5 182.9)">5</text>
<text x="218.8" y="180.4" transform="rotate(-90 218.8 180.4)">GND</text>
<text x="222.6" y="182.9" transform="rotate(-90 222.6 182.9)">6</text>
<text x="223.8" y="180.4" transform="rotate(-90 223.8 180.4)">PGND1</text>
<text x="227.6" y="182.9" transform="rotate(-90 227.6 182.9)">7</text>
<text x="228.9" y="180.4" transform="rotate(-90 228.9 180.4)">PGND2</text>
<text x="232.7" y="182.9" transform="rotate(-90 232.7 182.9)">8</text>
<text x="234" y="180.4" transform="rotate(-90 234 180.4)">PGND3</text>
<text x="326.7" y="180.4" transform="rotate(-90 326.7 180.4)">C-1210</text>
<text x="352.1" y="180.4" transform="rotate(-90 352.1 180.4)">C-0402</text>
<text x="26.7" y="186.9">GND</text>
<text x="43.2" y="186.9">56</text>
<text x="43.2" y="192">58</text>
<text x="86.3" y="186.9">55</text>
<text x="86.3" y="192">57</text>
<text x="100.3" y="186.9">GND</text>
<text x="169.2" y="188" transform="rotate(-90 169.2 188)">GRM155R60J105KE19D</text>
<text x="43.2" y="197.1">60</text>
<text x="86.3" y="197.1">59</text>
<text x="147.3" y="197.1">V3P3</text>
<text x="180.3" y="197.1">R22</text>
<text x="190.5" y="197.1">R-0603</text>
<text x="218.4" y="197.1">R27</text>
<text x="228.5" y="197.1">R-0603</text>
<text x="319.1" y="195.6" transform="rotate(-90 319.1 195.6)">C85</text>
<text x="321.6" y="195.6" transform="rotate(-90 321.6 195.6)">1</text>
<text x="326.7" y="195.6" transform="rotate(-90 326.7 195.6)">100UF</text>
<text x="331.8" y="195.6" transform="rotate(-90 331.8 195.6)">C86</text>
<text x="334.3" y="195.6" transform="rotate(-90 334.3 195.6)">1</text>
<text x="339.4" y="195.6" transform="rotate(-90 339.4 195.6)">100UF</text>
<text x="347" y="195.6" transform="rotate(-90 347 195.6)">C11</text>
<text x="180.3" y="199.6">10.0K</text>
<text x="218.4" y="199.6">20.0K</text>
<text x="251.4" y="202.1">V1P8</text>
<text x="329.2" y="203.2" transform="rotate(-90 329.2 203.2)">6R3S41X107MV4E</text>
<text x="352.1" y="198.1" transform="rotate(-90 352.1 198.1)">0.1uF</text>
<text x="354.6" y="203.2" transform="rotate(-90 354.6 203.2)">CL05B104KO3LNNC</text>
<text x="175.2" y="209.8">ERJ-3EKF1002V</text>
<text x="181.6" y="204.7">2</text>
<text x="201.9" y="204.7">1</text>
<text x="213.3" y="209.8">ERJ-3EKF2002V</text>
<text x="219.7" y="204.7">2</text>
<text x="240" y="204.7">1</text>
<text x="113.4" y="213.4" transform="rotate(-90 113.4 213.4)">2</text>
<text x="267.9" y="212.3">GND</text>
<text x="118.5" y="221" transform="rotate(-90 118.5 221)">C-0805</text>
<text x="133.7" y="221" transform="rotate(-90 133.7 221)">C-0402</text>
<text x="292" y="228.8">1666</text>
<text x="304.7" y="228.8">Massachusetts</text>
<text x="340.3" y="228.8">Ave.,</text>
<text x="355.5" y="228.8">Lexington</text>
<text x="380.9" y="228.8">MA,</text>
<text x="391.1" y="228.8">02420</text>
<text x="110.8" y="236.2" transform="rotate(-90 110.8 236.2)">C84</text>
<text x="113.4" y="236.2" transform="rotate(-90 113.4 236.2)">1</text>
<text x="118.5" y="236.2" transform="rotate(-90 118.5 236.2)">22UF</text>
<text x="128.6" y="236.2" transform="rotate(-90 128.6 236.2)">C15</text>
<text x="133.7" y="238.8" transform="rotate(-90 133.7 238.8)">0.1uF</text>
<text x="121" y="243.8" transform="rotate(-90 121 243.8)">CL21A226MOQNNNE</text>
<text x="136.2" y="243.8" transform="rotate(-90 136.2 243.8)">CL05B104KO3LNNC</text>
<text x="2.5" y="246.6">4</text>
<text x="427.9" y="246.6">4</text>
<text x="110.5" y="252.9">GND</text>
<text x="287.5" y="265.9">DRAWN:</text>
<text x="320.5" y="265.9">DRAWN</text>
<text x="335.7" y="265.9">BY:</text>
<text x="378.9" y="265.9">PAGE:</text>
<text x="408.1" y="265.9">REV:</text>
<text x="289.5" y="270.7">09/07/2014</text>
<text x="322.5" y="270.7">F.</text>
<text x="330.1" y="270.7">HUETTIG</text>
<text x="383.5" y="270.7">7</text>
<text x="388.5" y="270.7">OF</text>
<text x="396.1" y="270.7">8</text>
<text x="44.4" y="278.3">A</text>
<text x="158.7" y="278.3">B</text>
<text x="266.6" y="278.3">C</text>
<text x="374.6" y="278.3">D</text>
</g>
</svg>
